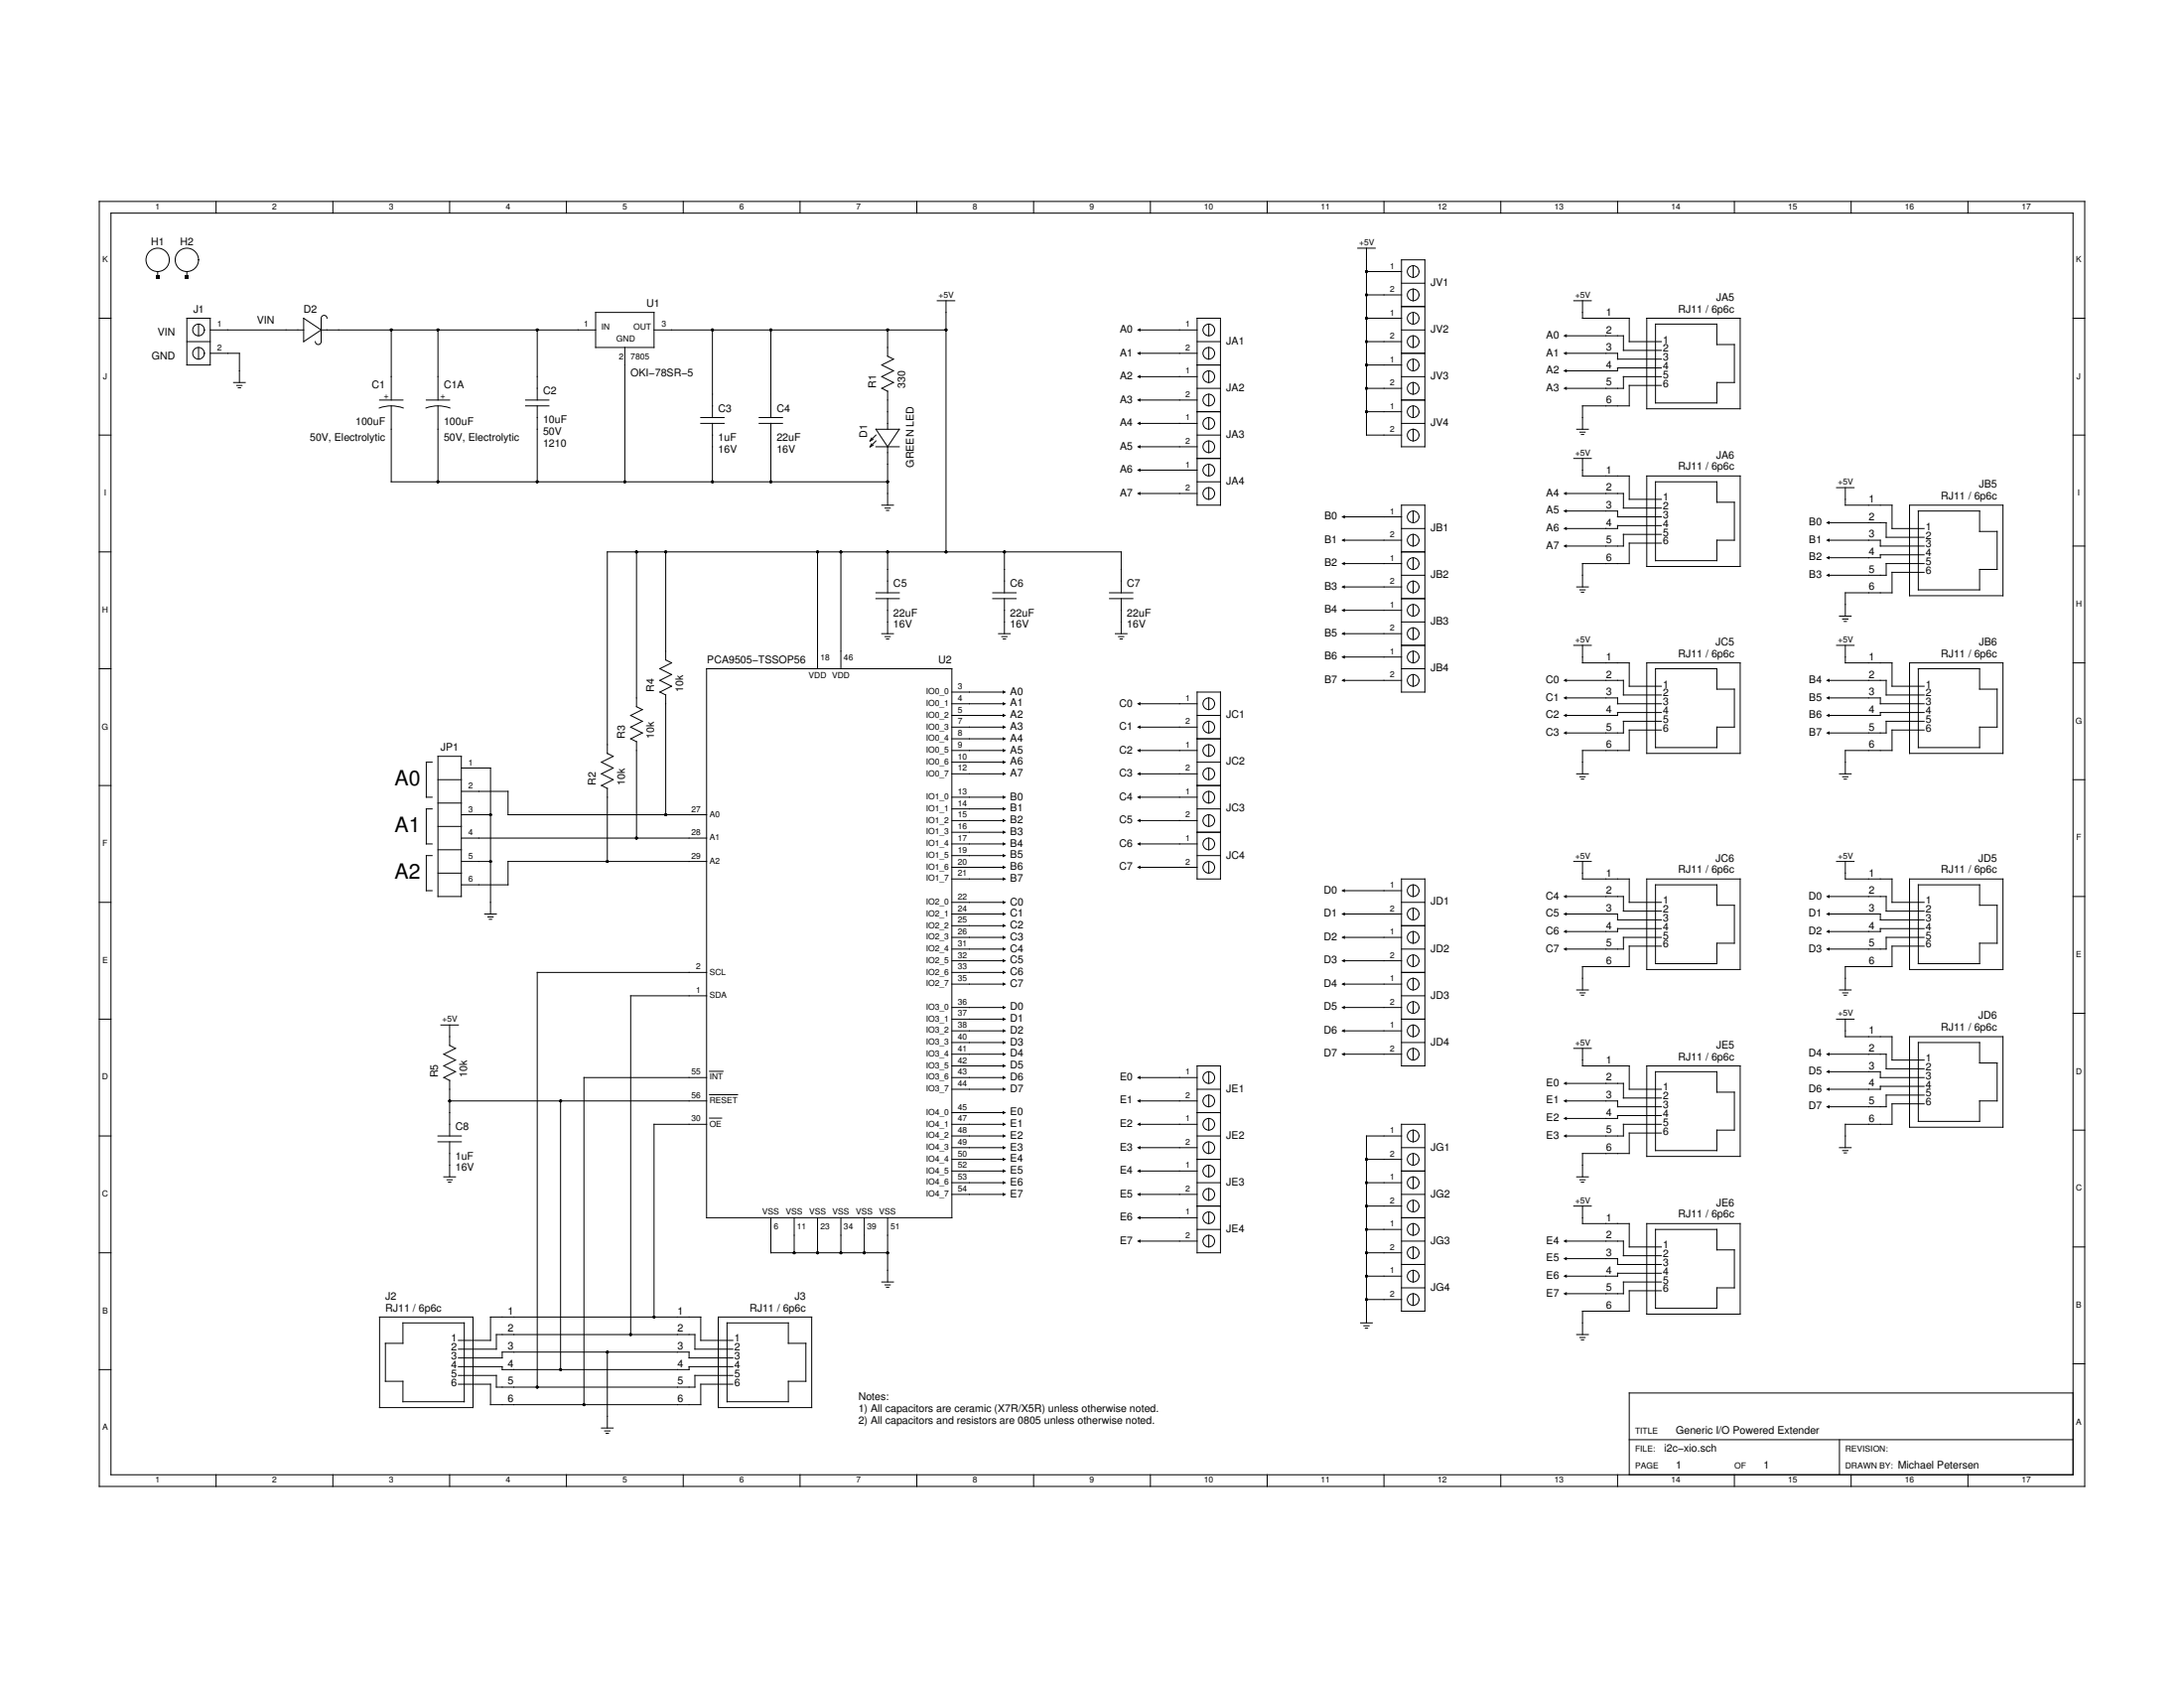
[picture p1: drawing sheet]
<svg xmlns="http://www.w3.org/2000/svg" width="279mm" height="216mm" viewBox="0 0 279 216" stroke-linecap="round" stroke-linejoin="round" font-family="sans-serif">
<g fill="none" stroke="#000" stroke-width=".13">
<path d="M12.7 25.8h254v164.3h-254zM14.2 27.3h251v161.3h-251zM20.2 34.7v.8M23.9 34.7v.8M27.6 25.8v1.5M42.6 25.8v1.5M57.5 25.8v1.5M72.5 25.8v1.5M76.2 40h7.5v4.4h-7.5zM87.4 25.8v1.5M102.3 25.8v1.5M117.3 25.8v1.5"/>
<path d="M119.9 38.5h2.2M121 38.5v32.1M132.2 25.8v1.5M147.2 25.8v1.5M162.1 25.8v1.5M173.7 31.7h2.2M174.8 31.7v23.9h4.5M174.8 34.7h4.5M174.8 37.7h4.5M177.1 25.8v1.5M179.3 33.2h3v23.9h-3zM179.3 39.2h3"/>
<path d="M179.3 36.2h3M180.8 34v1.5M180.8 37v1.5M180.8 40v1.5M192 25.8v1.5M201.3 38.5h2.3M202.5 38.5v2.2h5.9v3h4.1M206.9 25.8v1.5M221.9 25.8v1.5M236.8 25.8v1.5M251.8 25.8v1.5M12.7 55.6h1.5"/>
<path d="M12.7 40.7h1.5M23.9 40.7h3v6h-3zM23.9 43.7h3M25.4 41.5v1.4M25.4 44.4v1.5M26.9 42.2h11.9M26.9 45.2h3.7v3.7M29.9 48.9h1.5M30.3 49.3h.7M30.5 49.6h.3M38.8 40.7l2.3 1.5-2.3 1.5zM41.1 42.2h35.1"/>
<path d="M41.8 40.7a.37 .37 0 0 0-.3-.4 .37 .37 0 0 0-.4 .4v3a.37 .37 0 0 1-.4 .4 .37 .37 0 0 1-.4-.4M48.5 52.2a4.5 4.5 0 0 1 3.1 0M48.6 51.2h2.9M50.1 51.9v9.7h63.5M50.1 42.2v9M54.5 52.2a4.5 4.5 0 0 1 3.1 0M54.5 51.2h3M56 42.2v9M56 51.9v9.7M67.2 51.2h3M67.2 51.9h3M68.7 42.2v9"/>
<path d="M68.7 51.9v9.7M79.9 44.4v17.2M83.7 42.2h37.3M89.6 53.4h3M89.6 54.2h3M91.1 42.2v11.2M91.1 54.2v7.4M97.1 53.4h3M97.1 54.2h3M98.6 42.2v11.2M98.6 54.2v7.4M111.5 56.8l-.2 .3"/>
<path d="M111.5 56l-.2 .4M111.7 57l-.4 .1M111.7 56.2l-.4 .2M112.1 54.9h2.9l-1.4 2.2zM112.1 57.1h2.9M112.1 55.6l-.8 .8M112.1 56.4l-.8 .7M113.6 42.2v3.4l.7 .3-1.5 .8 1.5 .7-1.5 .8 1.5 .7-1.5 .8 .8 .3v4.9M113.6 57.1v7.5M145.7 42.2h7.4M145.7 45.2h7.4M145.7 51.2h7.4"/>
<path d="M145.7 57.1h7.4M145.7 54.2h7.4M145.7 48.2h7.4M153.1 55.6h3M153.1 40.7h3v23.9h-3zM153.1 46.7h3M153.1 43.7h3M153.1 52.7h3M153.1 49.7h3M153.1 58.6h3M154.6 41.5v1.4M154.6 44.4v1.5"/>
<path d="M154.6 47.4v1.5M154.6 50.4v1.5M154.6 53.4v1.5M154.6 56.4v1.5M154.6 59.4v1.5M174.8 40.7h4.5M174.8 46.7h4.5M174.8 43.7h4.5M174.8 52.7h4.5M174.8 49.7h4.5M179.3 42.2h3M179.3 45.2h3"/>
<path d="M179.3 51.2h3M179.3 54.2h3M179.3 48.2h3M180.8 42.9v1.5M180.8 45.9v1.5M180.8 48.9v1.5M180.8 51.9v1.5M180.8 54.9v1.5M200.2 45.2h6.7v.7h5.6M200.2 42.9h7.5v1.9h4.8M201.3 58.6h2.3M201.7 54.9h1.5"/>
<path d="M202.1 55.3h.7M202.3 55.6h.3M202.5 58.6v2.3h5.9v3h4.1M210.7 40.7h11.9v11.6h-11.9zM211.8 41.5h7.8v2.6h2.3v4.8h-2.3v2.6h-7.8zM212.5 49.3h-4.1v2.6h-5.9v3M212.5 47.1h-5.6v.3h-6.7M212.5 48.2h-4.8v1.5h-7.5M265.2 55.6h1.5M265.2 40.7h1.5M12.7 70.6h1.5M81.4 70.6v19.8l.8 .4-1.5 .7 1.5 .8-1.5 .7 1.5 .7-1.5 .8 .7 .4v12.3"/>
<path d="M85.2 70.6v13.8l.7 .4-1.5 .7 1.5 .8-1.5 .7 1.5 .8-1.5 .7 .8 .4M104.6 70.6v14.9M107.6 70.6v14.9M112.1 76.6h2.9M112.1 75.8h2.9M112.8 64.6h1.5M113.2 65h.7M113.4 65.3h.3M113.6 70.6v5.2M113.6 76.6v4.4M127 76.6h3M127 75.8h3"/>
<path d="M128.5 70.6v5.2M128.5 76.6v4.4M141.9 76.6h3M141.9 75.8h3M143.4 75.8v-5.2h-65.7v25.8l.7 .3-1.5 .8 1.5 .7-1.5 .8 1.5 .7-1.5 .8 .8 .3v9.4M143.4 76.6v4.4M145.7 60.1h7.4M145.7 63.1h7.4M153.1 61.6h3M154.6 62.4v1.5M171.8 72.1h7.5M171.8 75.1h7.5"/>
<path d="M171.8 78.1h7.5M171.8 66.1h7.5M171.8 69.1h7.5M179.3 70.6h3M179.3 64.6h3v23.9h-3zM179.3 76.6h3M179.3 73.6h3M179.3 79.6h3M179.3 67.6h3M180.8 65.4v1.5M180.8 68.3v1.5M180.8 71.3v1.5"/>
<path d="M180.8 74.3v1.5M180.8 77.3v1.5M200.2 65.4h6.7v.7h5.6M200.2 63.1h7.5v1.9h4.8M201.7 75.1h1.5M202.1 75.4h.7M202.3 75.7h.3M210.7 60.9h11.9v11.6h-11.9zM211.8 61.6h7.8v2.6h2.3v4.9h-2.3v2.6h-7.8zM212.5 69.5h-4.1v2.6h-5.9v3M212.5 68.3h-4.8v1.5h-7.5M212.5 67.2h-5.6v.4h-6.7"/>
<path d="M233.8 69.1h6.8v.7h5.6M233.8 66.9h7.5v1.8h4.9M235 62.4h2.2M235.3 78.8h1.5M235.7 79.2h.7M235.9 79.5h.3M236.1 62.4v2.2h5.9v3h4.2M244.3 64.6h11.9v11.6h-11.9zM245.4 65.4h7.9v2.6h2.2v4.8h-2.2v2.6h-7.9zM246.2 72.1h-4.9v1.5h-7.5M246.2 71h-5.6v.3h-6.8M246.2 73.2h-4.2v2.6h-5.9v3"/>
<path d="M265.2 69.8h1.5M12.7 85.5h1.5M55.3 97.5h-.8v4.5h.8M56 99.7h3M56 96.7h3v18h-3zM59 98.2h3.8v18.7M85.2 88.9v15.3M90.4 85.5h31.4v70.3h-31.4zM112.8 81h1.5M113.2 81.4h.7M113.4 81.7h.3M121.8 88.5h6.7"/>
<path d="M121.8 96h6.7M121.8 99h6.7M121.8 94.5h6.7M121.8 97.5h6.7M121.8 90h6.7M121.8 93h6.7M121.8 91.5h6.7M127.7 81h1.5M128.2 81.4h.6M128.3 81.7h.3M142.7 81h1.5M143.1 81.4h.7"/>
<path d="M143.3 81.7h.3M145.7 96h7.4M145.7 99h7.4M145.7 90h7.4M145.7 93h7.4M153.1 88.5h3v23.9h-3zM153.1 94.5h3M153.1 97.5h3M153.1 91.5h3M154.6 89.3v1.5M154.6 92.3v1.4M154.6 95.2v1.5"/>
<path d="M154.6 98.2v1.5M171.8 81h7.5M171.8 84h7.5M171.8 87h7.5M179.3 85.5h3M179.3 82.5h3M180.8 80.3v1.5M180.8 83.3v1.5M180.8 86.3v1.5M200.2 89.3h6.7v.7h5.6M200.2 87h7.5v1.9h4.8M201.3 82.5h2.3"/>
<path d="M201.7 99h1.5M202.1 99.4h.7M202.3 99.7h.3M202.5 82.5v2.3h5.9v3h4.1M210.7 84.8h11.9v11.6h-11.9zM211.8 85.5h7.8v2.6h2.3v4.9h-2.3v2.6h-7.8zM212.5 93.4h-4.1v2.6h-5.9v3M212.5 91.1h-5.6v.4h-6.7M212.5 92.3h-4.8v1.4h-7.5M233.8 87h7.5v1.9h4.9M233.8 89.3h6.8v.7h5.6M235 82.5h2.2"/>
<path d="M235.3 99h1.5M235.7 99.4h.7M235.9 99.7h.3M236.1 82.5v2.3h5.9v3h4.2M244.3 84.8h11.9v11.6h-11.9zM245.4 85.5h7.9v2.6h2.2v4.9h-2.2v2.6h-7.9zM246.2 93.4h-4.2v2.6h-5.9v3M246.2 91.1h-5.6v.4h-6.8M246.2 92.3h-4.9v1.4h-7.5M265.2 84.8h1.5M265.2 99.7h1.5M12.7 100.5h1.5"/>
<path d="M12.7 115.4h1.5M55.3 103.5h-.8v4.4h.8M55.3 109.4h-.8v4.5h.8M56 105.7h3M56 102.7h3M56 108.7h3M56 111.7h3M59 104.2h3.8M59 101.2h6v3h25.4M59 107.2h31.4M59 110.2h3.8M62 116.9h1.5"/>
<path d="M62.4 117.3h.7M62.6 117.6h.3M90.4 110.2h-25.4v3h-6M121.8 115.4h6.7M121.8 107.9h6.7M121.8 110.9h6.7M121.8 112.4h6.7M121.8 106.4h6.7M121.8 109.4h6.7M121.8 102h6.7M121.8 105h6.7M121.8 103.5h6.7"/>
<path d="M121.8 119.9h6.7M121.8 118.4h6.7M121.8 116.9h6.7M145.7 107.9h7.4M145.7 110.9h7.4M145.7 102h7.4M145.7 105h7.4M153.1 100.5h3M153.1 106.4h3M153.1 109.4h3M153.1 103.5h3M154.6 101.2v1.5"/>
<path d="M154.6 104.2v1.5M154.6 107.2v1.5M154.6 110.2v1.5M171.8 119.9h7.5M171.8 113.9h7.5M171.8 116.9h7.5M179.3 115.4h3M179.3 112.4h3v23.9h-3zM179.3 118.4h3M180.8 113.2v1.5M180.8 116.2v1.5M180.8 119.1v1.5"/>
<path d="M200.2 114.7h7.5v1.8h4.8M200.2 116.9h6.7v.8h5.6M201.3 110.2h2.3M202.5 110.2v2.2h5.9v3h4.1M210.7 112.4h11.9v11.6h-11.9zM211.8 113.2h7.8v2.6h2.3v4.8h-2.3v2.7h-7.8zM212.5 118.8h-5.6v.3h-6.7M212.5 119.9h-4.8v1.5h-7.5M233.8 114.7h7.5v1.8h4.9M233.8 116.9h6.8v.8h5.6M235 110.2h2.2M236.1 110.2v2.2h5.9v3h4.2"/>
<path d="M244.3 112.4h11.9v11.6h-11.9zM245.4 113.2h7.9v2.6h2.2v4.8h-2.2v2.7h-7.9zM246.2 119.9h-4.9v1.5h-7.5M246.2 118.8h-5.6v.3h-6.8M265.2 114.7h1.5M12.7 130.4h1.5M56.4 131.1h2.2M57.5 131.1v2.6l.8 .4-1.5 .7 1.5 .8-1.5 .7 1.5 .8-1.5 .7 .7 .4M57.5 138.2v7.1M90.4 124.4h-21.7v53M90.4 127.4h-9.7v43.3M90.4 137.8h-15.7v41.9"/>
<path d="M90.8 137h1.7M121.8 130.4h6.7M121.8 131.8h6.7M121.8 134.8h6.7M121.8 136.3h6.7M121.8 133.3h6.7M121.8 125.9h6.7M121.8 128.9h6.7M121.8 124.4h6.7M121.8 122.9h6.7M121.8 121.4h6.7M121.8 137.8h6.7"/>
<path d="M121.8 139.3h6.7M145.7 137.8h7.4M153.1 136.3h3v23.9h-3zM153.1 139.3h3M154.6 137.1v1.5M171.8 131.8h7.5M171.8 134.8h7.5M171.8 125.9h7.5M171.8 128.9h7.5M171.8 122.9h7.5M179.3 130.4h3M179.3 133.3h3"/>
<path d="M179.3 124.4h3M179.3 127.4h3M179.3 121.4h3M180.8 122.1v1.5M180.8 125.1v1.5M180.8 128.1v1.5M180.8 131.1v1.5M180.8 134.1v1.5M200.2 138.6h7.5v1.8h4.8M201.3 134.1h2.3M201.7 126.6h1.5M202.1 127h.7"/>
<path d="M202.3 127.3h.3M202.5 134.1v2.2h5.9v3h4.1M210.7 136.3h11.9v11.6h-11.9zM211.8 137.1h7.8v2.6h2.3v4.8h-2.3v2.7h-7.8zM212.5 121h-4.1v2.6h-5.9v3M233.8 134.8h7.5v1.9h4.9M233.8 137.1h6.8v.7h5.6M235 130.4h2.2M235.3 126.6h1.5M235.7 127h.7M235.9 127.3h.3M236.1 130.4v2.2h5.9v3h4.2"/>
<path d="M244.3 132.6h11.9v11.6h-11.9zM245.4 133.3h7.9v2.7h2.2v4.8h-2.2v2.6h-7.9zM246.2 138.9h-5.6v.4h-6.8M246.2 121h-4.2v2.6h-5.9v3M265.2 129.6h1.5M12.7 145.3h1.5M56 145.3h3M56 146h3M56.8 150.5h1.5M57.2 150.9h.7M57.4 151.2h.3M57.5 146v4.5"/>
<path d="M57.5 140.8h32.9M71.7 140.8v34.4M90.4 143.8h-6.7v24.7M90.8 143h1.5M90.8 140h3.6M98.6 155.8v4.4h15M101.6 155.8v4.4M104.6 155.8v4.4M107.6 155.8v4.4M110.6 155.8v4.4M113.6 155.8v8.2M121.8 145.3h6.7"/>
<path d="M121.8 149.8h6.7M121.8 152.8h6.7M121.8 148.3h6.7M121.8 151.3h6.7M121.8 143.8h6.7M121.8 146.8h6.7M121.8 142.3h6.7M145.7 155.8h7.4M145.7 158.7h7.4M145.7 149.8h7.4M145.7 152.8h7.4M145.7 143.8h7.4"/>
<path d="M145.7 146.8h7.4M145.7 140.8h7.4M153.1 145.3h3M153.1 154.3h3M153.1 157.2h3M153.1 148.3h3M153.1 151.3h3M153.1 142.3h3M154.6 140.1v1.5M154.6 143.1v1.4M154.6 146v1.5M154.6 149v1.5"/>
<path d="M154.6 152v1.5M154.6 155v1.5M154.6 158v1.5M174.8 154.3h4.5M174.8 157.2h4.5M174.8 148.3h4.5M174.8 151.3h4.5M179.3 145.3h-4.5v23.9M179.3 143.8h3v23.9h-3zM179.3 155.8h3M179.3 158.7h3M179.3 149.8h3"/>
<path d="M179.3 152.8h3M179.3 146.8h3M180.8 144.5v1.5M180.8 147.5v1.5M180.8 150.5v1.5M180.8 153.5v1.5M180.8 156.5v1.5M180.8 159.5v1.5M200.2 140.8h6.7v.8h5.6M200.2 158.7h7.5v1.9h4.8M201.3 154.3h2.3M201.7 150.5h1.5"/>
<path d="M202.1 150.9h.7M202.3 151.2h.3M202.5 154.3v2.2h5.9v3h4.1M210.7 156.5h11.9v11.6h-11.9zM211.8 157.2h7.8v2.7h2.3v4.8h-2.3v2.6h-7.8zM212.5 144.9h-4.1v2.6h-5.9v3M212.5 143.8h-4.8v1.5h-7.5M212.5 142.7h-5.6v.4h-6.7M235.3 146.8h1.5M235.7 147.2h.7M235.9 147.5h.3M246.2 141.2h-4.2v2.6h-5.9v3"/>
<path d="M246.2 140.1h-4.9v1.5h-7.5M265.2 144.5h1.5M265.2 159.5h1.5M12.7 160.2h1.5M12.7 175.2h1.5M48.6 168.5h11.9v11.5h-11.9zM51.5 169.2h7.9v10.1h-7.9v-2.6h-2.2v-4.9h2.2zM58.6 174.8h5.6v.4h24v-.4h5.6M58.6 171.4h4.2v-2.9h26.8v2.9h4.2M58.6 177h4.2v2.7h26.8v-2.7h4.2M58.6 172.6h4.9v-1.9h25.4v1.9h4.9M58.6 173.7h5.6v-.8h24v.8h5.6"/>
<path d="M58.6 175.9h4.9v1.5h25.4v-1.5h4.9M77.7 172.9v9.7M91.9 168.5h11.9v11.5h-11.9zM93 169.2h7.9v2.6h2.2v4.9h-2.2v2.6h-7.9zM112.8 164h1.5M113.2 164.3h.7M113.4 164.6h.3M174.1 169.2h1.5M174.5 169.6h.6M174.7 169.9h.3M174.8 160.2h4.5M174.8 163.2h4.5"/>
<path d="M174.8 166.2h4.5M179.3 164.7h3M179.3 161.7h3M180.8 162.5v1.5M180.8 165.5v1.5M200.2 161h6.7v.7h5.6M201.7 170.7h1.5M202.1 171.1h.7M202.3 171.4h.3M212.5 165.1h-4.1v2.6h-5.9v3M212.5 162.9h-5.6v.3h-6.7M212.5 164h-4.8v1.5h-7.5"/>
<path d="M265.2 178.2h-56.8v10.4M265.2 174.4h1.5M27.6 188.6v1.5M42.6 188.6v1.5M57.5 188.6v1.5M72.5 188.6v1.5M76.9 182.6h1.5M77.4 183h.6M77.5 183.3h.3M87.4 188.6v1.5M102.3 188.6v1.5M117.3 188.6v1.5"/>
<path d="M132.2 188.6v1.5M147.2 188.6v1.5M162.1 188.6v1.5M177.1 188.6v1.5M192 188.6v1.5M206.9 188.6v1.5M208.4 184.1h56.8M221.9 188.6v1.5M235.3 184.1v4.5M236.8 188.6v1.5M251.8 188.6v1.5"/>
<circle cx="20.2" cy="33.2" r="1.49"/>
<circle cx="23.9" cy="33.2" r="1.49"/>
<circle cx="180.8" cy="37.7" r=".75"/>
<circle cx="180.8" cy="34.7" r=".75"/>
<circle cx="25.4" cy="45.2" r=".75"/>
<circle cx="25.4" cy="42.2" r=".75"/>
<circle cx="154.6" cy="45.2" r=".75"/>
<circle cx="154.6" cy="57.1" r=".75"/>
<circle cx="154.6" cy="54.2" r=".75"/>
<circle cx="154.6" cy="51.2" r=".75"/>
<circle cx="154.6" cy="42.2" r=".75"/>
<circle cx="154.6" cy="48.2" r=".75"/>
<circle cx="180.8" cy="55.6" r=".75"/>
<circle cx="180.8" cy="40.7" r=".75"/>
<circle cx="180.8" cy="49.7" r=".75"/>
<circle cx="180.8" cy="43.7" r=".75"/>
<circle cx="180.8" cy="46.7" r=".75"/>
<circle cx="180.8" cy="52.7" r=".75"/>
<circle cx="154.6" cy="63.1" r=".75"/>
<circle cx="154.6" cy="60.1" r=".75"/>
<circle cx="180.8" cy="69.1" r=".75"/>
<circle cx="180.8" cy="75.1" r=".75"/>
<circle cx="180.8" cy="78.1" r=".75"/>
<circle cx="180.8" cy="72.1" r=".75"/>
<circle cx="180.8" cy="66.1" r=".75"/>
<circle cx="154.6" cy="90" r=".75"/>
<circle cx="154.6" cy="99" r=".75"/>
<circle cx="154.6" cy="93" r=".75"/>
<circle cx="154.6" cy="96" r=".75"/>
<circle cx="180.8" cy="81" r=".75"/>
<circle cx="180.8" cy="84" r=".75"/>
<circle cx="180.8" cy="87" r=".75"/>
<circle cx="154.6" cy="105" r=".75"/>
<circle cx="154.6" cy="102" r=".75"/>
<circle cx="154.6" cy="107.9" r=".75"/>
<circle cx="154.6" cy="110.9" r=".75"/>
<circle cx="180.8" cy="119.9" r=".75"/>
<circle cx="180.8" cy="113.9" r=".75"/>
<circle cx="180.8" cy="116.9" r=".75"/>
<circle cx="154.6" cy="137.8" r=".75"/>
<circle cx="180.8" cy="134.8" r=".75"/>
<circle cx="180.8" cy="125.9" r=".75"/>
<circle cx="180.8" cy="122.9" r=".75"/>
<circle cx="180.8" cy="128.9" r=".75"/>
<circle cx="180.8" cy="131.8" r=".75"/>
<circle cx="154.6" cy="155.8" r=".75"/>
<circle cx="154.6" cy="158.7" r=".75"/>
<circle cx="154.6" cy="143.8" r=".75"/>
<circle cx="154.6" cy="152.8" r=".75"/>
<circle cx="154.6" cy="149.8" r=".75"/>
<circle cx="154.6" cy="146.8" r=".75"/>
<circle cx="154.6" cy="140.8" r=".75"/>
<circle cx="180.8" cy="151.3" r=".75"/>
<circle cx="180.8" cy="145.3" r=".75"/>
<circle cx="180.8" cy="154.3" r=".75"/>
<circle cx="180.8" cy="148.3" r=".75"/>
<circle cx="180.8" cy="157.2" r=".75"/>
<circle cx="180.8" cy="160.2" r=".75"/>
<circle cx="180.8" cy="163.2" r=".75"/>
<circle cx="180.8" cy="166.2" r=".75"/>
</g>
<g fill="#000">
<path d="M19.9 35.3h.5v.4h-.5zM23.7 35.3h.4v.4h-.4zM145.5 42.2l.4-.2v.4zM145.5 45.2l.4-.2v.4zM145.5 48.2l.4-.2v.4zM145.5 51.2l.4-.3v.5zM145.5 54.2l.4-.3v.5zM145.5 57.1l.4-.2v.5zM145.5 60.1l.4-.2v.5zM200 42.9l.4-.2v.5zM200 45.2l.4-.2v.4zM200 47.4l.4-.2v.5z"/>
<path d="M200 49.7l.4-.3v.5zM145.5 63.1l.4-.2v.4zM171.6 66.1l.4-.2v.4zM171.6 69.1l.4-.2v.4zM171.6 72.1l.4-.2v.4zM171.6 75.1l.4-.3v.5zM171.6 78.1l.4-.3v.5zM200 63.1l.4-.2v.4zM200 65.4l.4-.3v.5zM200 67.6l.4-.2v.4zM200 69.8l.4-.2v.5zM233.6 66.9l.5-.3v.5z"/>
<path d="M233.6 69.1l.5-.2v.4zM233.6 71.3l.5-.2v.5zM233.6 73.6l.5-.2v.4zM128.3 88.3l.4 .2-.4 .2zM128.3 89.8l.4 .2-.4 .2zM128.3 91.3l.4 .2-.4 .2zM128.3 92.8l.4 .2-.4 .2zM128.3 94.3l.4 .2-.4 .2zM128.3 95.8l.4 .2-.4 .2zM128.3 97.3l.4 .2-.4 .2zM128.3 98.8l.4 .2-.4 .2zM145.5 90l.4-.2v.4z"/>
<path d="M145.5 93l.4-.2v.4zM145.5 96l.4-.2v.4zM145.5 99l.4-.2v.4zM171.6 81l.4-.2v.5zM171.6 84l.4-.2v.5zM171.6 87l.4-.2v.4zM200 87l.4-.2v.4zM200 89.3l.4-.3v.5zM200 91.5l.4-.2v.4zM200 93.7l.4-.2v.5zM233.6 87l.5-.2v.4zM233.6 89.3l.5-.3v.5z"/>
<path d="M233.6 91.5l.5-.2v.4zM233.6 93.7l.5-.2v.5zM128.3 101.7l.4 .3-.4 .2zM128.3 103.2l.4 .3-.4 .2zM128.3 104.7l.4 .3-.4 .2zM128.3 106.2l.4 .2-.4 .3zM128.3 107.7l.4 .2-.4 .3zM128.3 109.2l.4 .2-.4 .3zM128.3 110.7l.4 .2-.4 .3zM128.3 112.2l.4 .2-.4 .2zM128.3 115.2l.4 .2-.4 .2zM128.3 116.7l.4 .2-.4 .2z"/>
<path d="M128.3 118.2l.4 .2-.4 .2zM145.5 102l.4-.3v.5zM145.5 105l.4-.3v.5zM145.5 107.9l.4-.2v.5zM145.5 110.9l.4-.2v.5zM171.6 113.9l.4-.2v.4zM171.6 116.9l.4-.2v.4zM171.6 119.9l.4-.2v.4zM200 114.7l.4-.3v.5zM200 116.9l.4-.2v.4zM200 119.1l.4-.2v.5zM233.6 114.7l.5-.3v.5z"/>
<path d="M233.6 116.9l.5-.2v.4zM233.6 119.1l.5-.2v.5zM128.3 119.7l.4 .2-.4 .2zM128.3 121.2l.4 .2-.4 .2zM128.3 122.7l.4 .2-.4 .2zM128.3 124.2l.4 .2-.4 .2zM128.3 125.6l.4 .3-.4 .2zM128.3 128.6l.4 .3-.4 .2zM128.3 130.1l.4 .3-.4 .2zM128.3 131.6l.4 .2-.4 .3zM128.3 133.1l.4 .2-.4 .3zM128.3 134.6l.4 .2-.4 .3z"/>
<path d="M128.3 136.1l.4 .2-.4 .3zM128.3 137.6l.4 .2-.4 .2zM128.3 139.1l.4 .2-.4 .2zM145.5 137.8l.4-.2v.4zM171.6 122.9l.4-.2v.4zM171.6 125.9l.4-.3v.5zM171.6 128.9l.4-.3v.5zM171.6 131.8l.4-.2v.5zM171.6 134.8l.4-.2v.5zM200 138.6l.4-.3v.5zM200 121.4l.4-.2v.4zM233.6 121.4l.5-.2v.4z"/>
<path d="M233.6 134.8l.5-.2v.5zM233.6 137.1l.5-.2v.4zM233.6 139.3l.5-.2v.4zM128.3 142.1l.4 .2-.4 .2zM128.3 143.6l.4 .2-.4 .2zM128.3 145.1l.4 .2-.4 .2zM128.3 146.6l.4 .2-.4 .2zM128.3 148.1l.4 .2-.4 .2zM128.3 149.6l.4 .2-.4 .2zM128.3 151l.4 .3-.4 .2zM128.3 152.5l.4 .3-.4 .2zM145.5 140.8l.4-.2v.4z"/>
<path d="M145.5 143.8l.4-.2v.4zM145.5 146.8l.4-.2v.4zM145.5 149.8l.4-.2v.4zM145.5 152.8l.4-.3v.5zM145.5 155.8l.4-.3v.5zM145.5 158.7l.4-.2v.5zM200 140.8l.4-.2v.4zM200 143.1l.4-.3v.5zM200 145.3l.4-.2v.4zM200 158.7l.4-.2v.5zM233.6 141.6l.5-.3v.5zM200 161l.4-.2v.4z"/>
<path d="M200 163.2l.4-.2v.4zM200 165.5l.4-.3v.5z"/>
<circle cx="174.8" cy="37.7" r=".19"/>
<circle cx="174.8" cy="34.7" r=".19"/>
<circle cx="50.1" cy="42.2" r=".19"/>
<circle cx="56" cy="42.2" r=".19"/>
<circle cx="68.7" cy="42.2" r=".19"/>
<circle cx="91.1" cy="42.2" r=".19"/>
<circle cx="98.6" cy="42.2" r=".19"/>
<circle cx="113.6" cy="42.2" r=".19"/>
<circle cx="121" cy="42.2" r=".19"/>
<circle cx="174.8" cy="49.7" r=".19"/>
<circle cx="174.8" cy="43.7" r=".19"/>
<circle cx="174.8" cy="40.7" r=".19"/>
<circle cx="174.8" cy="46.7" r=".19"/>
<circle cx="174.8" cy="52.7" r=".19"/>
<circle cx="56" cy="61.6" r=".19"/>
<circle cx="68.7" cy="61.6" r=".19"/>
<circle cx="79.9" cy="61.6" r=".19"/>
<circle cx="81.4" cy="70.6" r=".19"/>
<circle cx="85.2" cy="70.6" r=".19"/>
<circle cx="91.1" cy="61.6" r=".19"/>
<circle cx="98.6" cy="61.6" r=".19"/>
<circle cx="104.6" cy="70.6" r=".19"/>
<circle cx="107.6" cy="70.6" r=".19"/>
<circle cx="113.6" cy="61.6" r=".19"/>
<circle cx="113.6" cy="70.6" r=".19"/>
<circle cx="121" cy="70.6" r=".19"/>
<circle cx="128.5" cy="70.6" r=".19"/>
<circle cx="62.8" cy="110.2" r=".19"/>
<circle cx="62.8" cy="104.2" r=".19"/>
<circle cx="77.7" cy="110.2" r=".19"/>
<circle cx="81.4" cy="107.2" r=".19"/>
<circle cx="85.2" cy="104.2" r=".19"/>
<circle cx="57.5" cy="140.8" r=".19"/>
<circle cx="71.7" cy="140.8" r=".19"/>
<circle cx="174.8" cy="148.3" r=".19"/>
<circle cx="174.8" cy="154.3" r=".19"/>
<circle cx="174.8" cy="151.3" r=".19"/>
<circle cx="174.8" cy="157.2" r=".19"/>
<circle cx="68.7" cy="177.4" r=".19"/>
<circle cx="71.7" cy="175.2" r=".19"/>
<circle cx="74.7" cy="179.7" r=".19"/>
<circle cx="77.7" cy="172.9" r=".19"/>
<circle cx="80.7" cy="170.7" r=".19"/>
<circle cx="83.7" cy="168.5" r=".19"/>
<circle cx="101.6" cy="160.2" r=".19"/>
<circle cx="104.6" cy="160.2" r=".19"/>
<circle cx="107.6" cy="160.2" r=".19"/>
<circle cx="110.6" cy="160.2" r=".19"/>
<circle cx="113.6" cy="160.2" r=".19"/>
<circle cx="174.8" cy="160.2" r=".19"/>
<circle cx="174.8" cy="163.2" r=".19"/>
<circle cx="174.8" cy="166.2" r=".19"/>
</g>
<g font-size="2.7">
<text x="50.5" y="100.4">A0</text>
<text x="50.5" y="106.4">A1</text>
<text x="50.5" y="112.4">A2</text>
</g>
<g font-size="1.3">
<text x="19.3" y="31.3">H1</text>
<text x="23" y="31.3">H2</text>
<text x="24.7" y="40">J1</text>
<text x="32.9" y="41.5">VIN</text>
<text x="38.8" y="40">D2</text>
<text x="82.7" y="39.2">U1</text>
<text x="183" y="36.6">JV1</text>
<text x="205.5" y="40.4">1</text>
<text x="214.7" y="40">RJ11 / 6p6c</text>
<text x="219.6" y="38.5">JA5</text>
<text x="19.4" y="45.9">GND</text>
<text x="20.2" y="42.9">VIN</text>
<text x="143.3" y="42.6">A0</text>
<text x="143.3" y="45.5">A1</text>
<text x="156.9" y="44">JA1</text>
<text x="183" y="42.6">JV2</text>
<text x="197.8" y="43.3">A0</text>
<text x="197.8" y="45.5">A1</text>
<text x="197.8" y="47.8">A2</text>
<text x="205.5" y="42.6">2</text>
<text x="205.5" y="44.9">3</text>
<text x="205.5" y="47.1">4</text>
<text x="212.7" y="43.9">1</text>
<text x="212.7" y="45">2</text>
<text x="212.7" y="46.1">3</text>
<text x="212.7" y="47.2">4</text>
<text x="47.6" y="49.7">C1</text>
<text x="56.8" y="49.7">C1A</text>
<text x="69.5" y="50.4">C2</text>
<text x="80.7" y="48.2">OKI−78SR−5</text>
<text x="91.9" y="52.7">C3</text>
<text x="99.4" y="52.7">C4</text>
<text x="112.1" y="49.7" transform="rotate(-90 112.1 49.7)">R1</text>
<text x="115.8" y="49.7" transform="rotate(-90 115.8 49.7)">330</text>
<text x="143.3" y="48.5">A2</text>
<text x="143.3" y="51.5">A3</text>
<text x="156.9" y="50">JA2</text>
<text x="183" y="48.5">JV3</text>
<text x="197.8" y="50">A3</text>
<text x="205.5" y="49.3">5</text>
<text x="205.5" y="51.6">6</text>
<text x="212.7" y="48.4">5</text>
<text x="212.7" y="49.5">6</text>
<text x="39.6" y="56.4">50V, Electrolytic</text>
<text x="45.5" y="54.4">100uF</text>
<text x="56.8" y="54.4">100uF</text>
<text x="56.8" y="56.4">50V, Electrolytic</text>
<text x="69.5" y="54.2">10uF</text>
<text x="69.5" y="55.6">50V</text>
<text x="69.5" y="57.1">1210</text>
<text x="91.9" y="56.4">1uF</text>
<text x="91.9" y="57.9">16V</text>
<text x="99.4" y="56.4">22uF</text>
<text x="99.4" y="57.9">16V</text>
<text x="110.9" y="56" transform="rotate(-90 110.9 56)">D1</text>
<text x="116.9" y="59.8" transform="rotate(-90 116.9 59.8)">GREEN LED</text>
<text x="143.3" y="54.5">A4</text>
<text x="143.3" y="57.5">A5</text>
<text x="156.9" y="56">JA3</text>
<text x="183" y="54.5">JV4</text>
<text x="219.6" y="58.6">JA6</text>
<text x="143.3" y="60.5">A6</text>
<text x="143.3" y="63.5">A7</text>
<text x="156.9" y="62">JA4</text>
<text x="197.8" y="63.5">A4</text>
<text x="197.8" y="65.7">A5</text>
<text x="205.5" y="60.5">1</text>
<text x="205.5" y="62.8">2</text>
<text x="205.5" y="65">3</text>
<text x="212.7" y="64.1">1</text>
<text x="212.7" y="65.2">2</text>
<text x="214.7" y="60.1">RJ11 / 6p6c</text>
<text x="239.1" y="64.3">1</text>
<text x="248.3" y="63.9">RJ11 / 6p6c</text>
<text x="253.2" y="62.4">JB5</text>
<text x="169.4" y="66.5">B0</text>
<text x="169.4" y="69.4">B1</text>
<text x="183" y="68">JB1</text>
<text x="197.8" y="68">A6</text>
<text x="197.8" y="70.2">A7</text>
<text x="205.5" y="67.3">4</text>
<text x="205.5" y="69.5">5</text>
<text x="205.5" y="71.7">6</text>
<text x="212.7" y="66.3">3</text>
<text x="212.7" y="67.4">4</text>
<text x="212.7" y="68.5">5</text>
<text x="212.7" y="69.7">6</text>
<text x="231.4" y="67.2">B0</text>
<text x="231.4" y="69.4">B1</text>
<text x="231.4" y="71.7">B2</text>
<text x="239.1" y="66.5">2</text>
<text x="239.1" y="68.8">3</text>
<text x="239.1" y="71">4</text>
<text x="246.3" y="67.8">1</text>
<text x="246.3" y="68.9">2</text>
<text x="246.3" y="70">3</text>
<text x="246.3" y="71.1">4</text>
<text x="114.3" y="75.1">C5</text>
<text x="129.2" y="75.1">C6</text>
<text x="144.2" y="75.1">C7</text>
<text x="169.4" y="72.4">B2</text>
<text x="169.4" y="75.4">B3</text>
<text x="183" y="73.9">JB2</text>
<text x="231.4" y="73.9">B3</text>
<text x="239.1" y="73.2">5</text>
<text x="239.1" y="75.5">6</text>
<text x="246.3" y="72.3">5</text>
<text x="246.3" y="73.4">6</text>
<text x="114.3" y="78.8">22uF</text>
<text x="114.3" y="80.3">16V</text>
<text x="129.2" y="78.8">22uF</text>
<text x="129.2" y="80.3">16V</text>
<text x="144.2" y="78.8">22uF</text>
<text x="144.2" y="80.3">16V</text>
<text x="169.4" y="78.4">B4</text>
<text x="169.4" y="81.4">B5</text>
<text x="183" y="79.9">JB3</text>
<text x="219.5" y="82.5">JC5</text>
<text x="253.2" y="82.5">JB6</text>
<text x="83.7" y="88.5" transform="rotate(-90 83.7 88.5)">R4</text>
<text x="87.4" y="88.5" transform="rotate(-90 87.4 88.5)">10k</text>
<text x="90.5" y="84.8">PCA9505−TSSOP56</text>
<text x="120" y="84.8">U2</text>
<text x="129.2" y="88.9">A0</text>
<text x="169.4" y="84.4">B6</text>
<text x="169.4" y="87.4">B7</text>
<text x="183" y="85.9">JB4</text>
<text x="197.7" y="87.4">C0</text>
<text x="197.7" y="89.6">C1</text>
<text x="205.5" y="84.4">1</text>
<text x="205.5" y="86.7">2</text>
<text x="205.5" y="88.9">3</text>
<text x="212.7" y="88">1</text>
<text x="212.7" y="89.1">2</text>
<text x="214.7" y="84">RJ11 / 6p6c</text>
<text x="231.4" y="87.4">B4</text>
<text x="231.4" y="89.6">B5</text>
<text x="239.1" y="84.4">1</text>
<text x="239.1" y="86.7">2</text>
<text x="239.1" y="88.9">3</text>
<text x="246.3" y="88">1</text>
<text x="246.3" y="89.1">2</text>
<text x="248.3" y="84">RJ11 / 6p6c</text>
<text x="56.4" y="96">JP1</text>
<text x="79.9" y="94.5" transform="rotate(-90 79.9 94.5)">R3</text>
<text x="83.7" y="94.5" transform="rotate(-90 83.7 94.5)">10k</text>
<text x="129.2" y="90.4">A1</text>
<text x="129.2" y="91.9">A2</text>
<text x="129.2" y="93.4">A3</text>
<text x="129.2" y="94.8">A4</text>
<text x="143.2" y="90.4">C0</text>
<text x="143.2" y="93.4">C1</text>
<text x="156.9" y="91.9">JC1</text>
<text x="197.7" y="91.9">C2</text>
<text x="197.7" y="94.1">C3</text>
<text x="205.5" y="91.2">4</text>
<text x="205.5" y="93.4">5</text>
<text x="205.5" y="95.7">6</text>
<text x="212.7" y="90.2">3</text>
<text x="212.7" y="91.3">4</text>
<text x="212.7" y="92.4">5</text>
<text x="212.7" y="93.6">6</text>
<text x="231.4" y="91.9">B6</text>
<text x="231.4" y="94.1">B7</text>
<text x="239.1" y="91.2">4</text>
<text x="239.1" y="93.4">5</text>
<text x="239.1" y="95.7">6</text>
<text x="246.3" y="90.2">3</text>
<text x="246.3" y="91.3">4</text>
<text x="246.3" y="92.4">5</text>
<text x="246.3" y="93.6">6</text>
<text x="76.2" y="100.5" transform="rotate(-90 76.2 100.5)">R2</text>
<text x="79.9" y="100.5" transform="rotate(-90 79.9 100.5)">10k</text>
<text x="129.2" y="96.3">A5</text>
<text x="129.2" y="97.8">A6</text>
<text x="129.2" y="99.3">A7</text>
<text x="143.2" y="96.3">C2</text>
<text x="143.2" y="99.3">C3</text>
<text x="156.9" y="97.8">JC2</text>
<text x="129.2" y="102.3">B0</text>
<text x="129.2" y="103.8">B1</text>
<text x="129.2" y="105.3">B2</text>
<text x="129.2" y="106.8">B3</text>
<text x="143.2" y="102.3">C4</text>
<text x="143.2" y="105.3">C5</text>
<text x="156.9" y="103.8">JC3</text>
<text x="129.2" y="108.3">B4</text>
<text x="129.2" y="109.8">B5</text>
<text x="129.2" y="111.3">B6</text>
<text x="129.2" y="112.8">B7</text>
<text x="143.2" y="108.3">C6</text>
<text x="143.2" y="111.3">C7</text>
<text x="156.9" y="109.8">JC4</text>
<text x="205.5" y="112.1">1</text>
<text x="214.7" y="111.7">RJ11 / 6p6c</text>
<text x="219.5" y="110.2">JC6</text>
<text x="239.1" y="112.1">1</text>
<text x="248.3" y="111.7">RJ11 / 6p6c</text>
<text x="253.1" y="110.2">JD5</text>
<text x="129.2" y="115.8">C0</text>
<text x="129.2" y="117.3">C1</text>
<text x="129.2" y="118.8">C2</text>
<text x="169.4" y="114.3">D0</text>
<text x="169.4" y="117.3">D1</text>
<text x="183" y="115.8">JD1</text>
<text x="197.7" y="115">C4</text>
<text x="197.7" y="117.3">C5</text>
<text x="197.7" y="119.5">C6</text>
<text x="205.5" y="114.3">2</text>
<text x="205.5" y="116.6">3</text>
<text x="205.5" y="118.8">4</text>
<text x="212.7" y="115.6">1</text>
<text x="212.7" y="116.7">2</text>
<text x="212.7" y="117.8">3</text>
<text x="212.7" y="119">4</text>
<text x="231.4" y="115">D0</text>
<text x="231.4" y="117.3">D1</text>
<text x="231.4" y="119.5">D2</text>
<text x="239.1" y="114.3">2</text>
<text x="239.1" y="116.6">3</text>
<text x="239.1" y="118.8">4</text>
<text x="246.3" y="115.6">1</text>
<text x="246.3" y="116.7">2</text>
<text x="246.3" y="117.8">3</text>
<text x="246.3" y="119">4</text>
<text x="129.2" y="120.2">C3</text>
<text x="129.2" y="121.7">C4</text>
<text x="129.2" y="123.2">C5</text>
<text x="129.2" y="124.7">C6</text>
<text x="169.4" y="120.2">D2</text>
<text x="169.4" y="123.2">D3</text>
<text x="183" y="121.7">JD2</text>
<text x="197.7" y="121.7">C7</text>
<text x="205.5" y="121.1">5</text>
<text x="205.5" y="123.3">6</text>
<text x="212.7" y="120.1">5</text>
<text x="212.7" y="121.2">6</text>
<text x="231.4" y="121.7">D3</text>
<text x="239.1" y="121.1">5</text>
<text x="239.1" y="123.3">6</text>
<text x="246.3" y="120.1">5</text>
<text x="246.3" y="121.2">6</text>
<text x="129.2" y="126.2">C7</text>
<text x="129.2" y="129.2">D0</text>
<text x="129.2" y="130.7">D1</text>
<text x="169.4" y="126.2">D4</text>
<text x="169.4" y="129.2">D5</text>
<text x="183" y="127.7">JD3</text>
<text x="248.3" y="131.8">RJ11 / 6p6c</text>
<text x="253.1" y="130.4">JD6</text>
<text x="56" y="137.8" transform="rotate(-90 56 137.8)">R5</text>
<text x="59.8" y="137.8" transform="rotate(-90 59.8 137.8)">10k</text>
<text x="129.2" y="132.2">D2</text>
<text x="129.2" y="133.7">D3</text>
<text x="129.2" y="135.2">D4</text>
<text x="129.2" y="136.7">D5</text>
<text x="169.4" y="132.2">D6</text>
<text x="169.4" y="135.2">D7</text>
<text x="183" y="133.7">JD4</text>
<text x="205.5" y="136">1</text>
<text x="214.7" y="135.6">RJ11 / 6p6c</text>
<text x="219.6" y="134.1">JE5</text>
<text x="231.4" y="135.2">D4</text>
<text x="231.4" y="137.4">D5</text>
<text x="239.1" y="132.3">1</text>
<text x="239.1" y="134.5">2</text>
<text x="239.1" y="136.7">3</text>
<text x="246.3" y="135.8">1</text>
<text x="246.3" y="136.9">2</text>
<text x="129.2" y="138.2">D6</text>
<text x="129.2" y="139.7">D7</text>
<text x="129.2" y="142.7">E0</text>
<text x="143.3" y="138.2">E0</text>
<text x="143.3" y="141.2">E1</text>
<text x="156.9" y="139.7">JE1</text>
<text x="197.8" y="138.9">E0</text>
<text x="197.8" y="141.2">E1</text>
<text x="197.8" y="143.4">E2</text>
<text x="205.5" y="138.2">2</text>
<text x="205.5" y="140.5">3</text>
<text x="205.5" y="142.7">4</text>
<text x="212.7" y="139.5">1</text>
<text x="212.7" y="140.6">2</text>
<text x="212.7" y="141.7">3</text>
<text x="212.7" y="142.9">4</text>
<text x="212.7" y="144">5</text>
<text x="231.4" y="139.7">D6</text>
<text x="231.4" y="141.9">D7</text>
<text x="239.1" y="139">4</text>
<text x="239.1" y="141.2">5</text>
<text x="239.1" y="143.5">6</text>
<text x="246.3" y="138">3</text>
<text x="246.3" y="139.1">4</text>
<text x="246.3" y="140.3">5</text>
<text x="246.3" y="141.4">6</text>
<text x="58.3" y="144.5">C8</text>
<text x="58.3" y="148.3">1uF</text>
<text x="58.3" y="149.8">16V</text>
<text x="129.2" y="144.2">E1</text>
<text x="129.2" y="145.6">E2</text>
<text x="129.2" y="147.1">E3</text>
<text x="129.2" y="148.6">E4</text>
<text x="143.3" y="144.2">E2</text>
<text x="143.3" y="147.1">E3</text>
<text x="156.9" y="145.6">JE2</text>
<text x="183" y="147.1">JG1</text>
<text x="197.8" y="145.6">E3</text>
<text x="205.5" y="145">5</text>
<text x="205.5" y="147.2">6</text>
<text x="212.7" y="145.1">6</text>
<text x="129.2" y="150.1">E5</text>
<text x="129.2" y="151.6">E6</text>
<text x="129.2" y="153.1">E7</text>
<text x="143.3" y="150.1">E4</text>
<text x="143.3" y="153.1">E5</text>
<text x="156.9" y="151.6">JE3</text>
<text x="183" y="153.1">JG2</text>
<text x="214.7" y="155.8">RJ11 / 6p6c</text>
<text x="219.6" y="154.3">JE6</text>
<text x="143.3" y="156.1">E6</text>
<text x="143.3" y="159.1">E7</text>
<text x="156.9" y="157.6">JE4</text>
<text x="183" y="159.1">JG3</text>
<text x="197.8" y="159.1">E4</text>
<text x="197.8" y="161.3">E5</text>
<text x="205.5" y="156.2">1</text>
<text x="205.5" y="158.4">2</text>
<text x="205.5" y="160.6">3</text>
<text x="212.7" y="159.7">1</text>
<text x="212.7" y="160.8">2</text>
<text x="212.7" y="161.9">3</text>
<text x="49.3" y="166.2">J2</text>
<text x="49.3" y="167.7">RJ11 / 6p6c</text>
<text x="95.9" y="167.7">RJ11 / 6p6c</text>
<text x="101.7" y="166.2">J3</text>
<text x="183" y="165.1">JG4</text>
<text x="197.8" y="163.6">E6</text>
<text x="197.8" y="165.8">E7</text>
<text x="205.5" y="162.9">4</text>
<text x="205.5" y="165.1">5</text>
<text x="205.5" y="167.4">6</text>
<text x="212.7" y="163">4</text>
<text x="212.7" y="164.2">5</text>
<text x="212.7" y="165.3">6</text>
<text x="57.7" y="171.6">1</text>
<text x="57.7" y="172.7">2</text>
<text x="57.7" y="173.9">3</text>
<text x="65" y="168.1">1</text>
<text x="65" y="170.4">2</text>
<text x="65" y="172.6">3</text>
<text x="86.7" y="168.1">1</text>
<text x="86.7" y="170.4">2</text>
<text x="86.7" y="172.6">3</text>
<text x="93.9" y="171.6">1</text>
<text x="93.9" y="172.7">2</text>
<text x="93.9" y="173.9">3</text>
<text x="57.7" y="175">4</text>
<text x="57.7" y="176.1">5</text>
<text x="57.7" y="177.2">6</text>
<text x="65" y="174.8">4</text>
<text x="65" y="177.1">5</text>
<text x="65" y="179.3">6</text>
<text x="86.7" y="174.8">4</text>
<text x="86.7" y="177.1">5</text>
<text x="86.7" y="179.3">6</text>
<text x="93.9" y="175">4</text>
<text x="93.9" y="176.1">5</text>
<text x="93.9" y="177.2">6</text>
<text x="109.8" y="179.1">Notes:</text>
<text x="109.8" y="180.6">1) All capacitors are ceramic (X7R/X5R) unless otherwise noted.</text>
<text x="109.8" y="182.1">2) All capacitors and resistors are 0805 unless otherwise noted.</text>
<text x="212.9" y="185.6">i2c−xio.sch</text>
<text x="214.4" y="183.4">Generic I/O Powered Extender</text>
<text x="214.4" y="187.9">1</text>
<text x="225.6" y="187.9">1</text>
<text x="242.8" y="187.9">Michael Petersen</text>
</g>
<g font-size="1.1">
<text x="19.9" y="26.8">1</text>
<text x="34.8" y="26.8">2</text>
<text x="49.8" y="26.8">3</text>
<text x="64.7" y="26.8">4</text>
<text x="79.6" y="26.8">5</text>
<text x="94.6" y="26.8">6</text>
<text x="109.5" y="26.8">7</text>
<text x="124.5" y="26.8">8</text>
<text x="139.4" y="26.8">9</text>
<text x="154" y="26.8">10</text>
<text x="169" y="26.8">11</text>
<text x="183.9" y="26.8">12</text>
<text x="198.9" y="26.8">13</text>
<text x="213.8" y="26.8">14</text>
<text x="228.7" y="26.8">15</text>
<text x="243.7" y="26.8">16</text>
<text x="258.6" y="26.8">17</text>
<text x="13.1" y="33.5">K</text>
<text x="173.9" y="31.4">+5V</text>
<text x="177.8" y="34.4">1</text>
<text x="265.6" y="33.5">K</text>
<text x="27.8" y="41.8">1</text>
<text x="74.7" y="41.8">1</text>
<text x="84.6" y="41.8">3</text>
<text x="120.1" y="38.1">+5V</text>
<text x="151.7" y="41.8">1</text>
<text x="177.8" y="37.3">2</text>
<text x="177.8" y="40.3">1</text>
<text x="201.5" y="38.1">+5V</text>
<text x="27.8" y="44.8">2</text>
<text x="76.9" y="42.2">IN</text>
<text x="78.9" y="43.7">GND</text>
<text x="79.2" y="45.9">2</text>
<text x="80.7" y="45.9">7805</text>
<text x="81" y="42.2">OUT</text>
<text x="151.7" y="47.8">1</text>
<text x="151.7" y="44.8">2</text>
<text x="177.8" y="43.3">2</text>
<text x="177.8" y="46.3">1</text>
<text x="13.2" y="48.5">J</text>
<text x="49.7" y="51" transform="rotate(-90 49.7 51)">+</text>
<text x="56.4" y="50.4" transform="rotate(90 56.4 50.4)">+</text>
<text x="151.7" y="50.8">2</text>
<text x="151.7" y="53.8">1</text>
<text x="177.8" y="49.3">2</text>
<text x="177.8" y="52.3">1</text>
<text x="265.7" y="48.5">J</text>
<text x="151.7" y="56.8">2</text>
<text x="151.7" y="59.8">1</text>
<text x="177.8" y="55.3">2</text>
<text x="201.5" y="58.3">+5V</text>
<text x="13.3" y="63.4">I</text>
<text x="151.7" y="62.7">2</text>
<text x="177.8" y="65.7">1</text>
<text x="235.1" y="62">+5V</text>
<text x="265.8" y="63.4">I</text>
<text x="177.8" y="71.7">1</text>
<text x="177.8" y="68.7">2</text>
<text x="177.8" y="74.7">2</text>
<text x="177.8" y="77.7">1</text>
<text x="265.6" y="77.6">H</text>
<text x="13.1" y="78.3">H</text>
<text x="177.8" y="80.7">2</text>
<text x="177.8" y="83.7">1</text>
<text x="201.5" y="82.2">+5V</text>
<text x="235.1" y="82.2">+5V</text>
<text x="103.4" y="86.7">VDD VDD</text>
<text x="105" y="84.4">18</text>
<text x="107.9" y="84.4">46</text>
<text x="118.5" y="88.8">IO0_0</text>
<text x="122.5" y="88.1">3</text>
<text x="122.5" y="89.6">4</text>
<text x="151.7" y="89.6">1</text>
<text x="177.8" y="86.7">2</text>
<text x="13" y="93.3">G</text>
<text x="118.5" y="90.3">IO0_1</text>
<text x="118.5" y="91.8">IO0_2</text>
<text x="118.5" y="93.3">IO0_3</text>
<text x="118.5" y="94.8">IO0_4</text>
<text x="122.5" y="91.1">5</text>
<text x="122.5" y="92.6">7</text>
<text x="122.5" y="94.1">8</text>
<text x="122.5" y="95.6">9</text>
<text x="151.7" y="95.6">1</text>
<text x="151.7" y="92.6">2</text>
<text x="265.5" y="92.5">G</text>
<text x="59.9" y="97.9">1</text>
<text x="59.9" y="100.8">2</text>
<text x="118.5" y="96.3">IO0_5</text>
<text x="118.5" y="97.8">IO0_6</text>
<text x="118.5" y="99.3">IO0_7</text>
<text x="122.5" y="97.1">10</text>
<text x="122.5" y="98.6">12</text>
<text x="122.5" y="101.6">13</text>
<text x="151.7" y="101.6">1</text>
<text x="151.7" y="98.6">2</text>
<text x="59.9" y="103.8">3</text>
<text x="59.9" y="106.8">4</text>
<text x="88.4" y="103.8">27</text>
<text x="88.4" y="106.8">28</text>
<text x="90.8" y="104.5">A0</text>
<text x="90.8" y="107.5">A1</text>
<text x="118.5" y="102.3">IO1_0</text>
<text x="118.5" y="103.7">IO1_1</text>
<text x="118.5" y="105.2">IO1_2</text>
<text x="118.5" y="106.7">IO1_3</text>
<text x="122.5" y="103.1">14</text>
<text x="122.5" y="104.6">15</text>
<text x="122.5" y="106.1">16</text>
<text x="122.5" y="107.6">17</text>
<text x="151.7" y="107.6">1</text>
<text x="151.7" y="104.6">2</text>
<text x="265.6" y="107.5">F</text>
<text x="13.1" y="108.2">F</text>
<text x="59.9" y="109.8">5</text>
<text x="59.9" y="112.8">6</text>
<text x="88.4" y="109.8">29</text>
<text x="90.8" y="110.5">A2</text>
<text x="118.5" y="108.2">IO1_4</text>
<text x="118.5" y="109.7">IO1_5</text>
<text x="118.5" y="111.2">IO1_6</text>
<text x="118.5" y="112.7">IO1_7</text>
<text x="122.5" y="109.1">19</text>
<text x="122.5" y="110.6">20</text>
<text x="122.5" y="112.1">21</text>
<text x="151.7" y="110.6">2</text>
<text x="177.8" y="113.5">1</text>
<text x="201.5" y="109.8">+5V</text>
<text x="235.1" y="109.8">+5V</text>
<text x="118.5" y="115.7">IO2_0</text>
<text x="118.5" y="117.2">IO2_1</text>
<text x="118.5" y="118.7">IO2_2</text>
<text x="122.5" y="115">22</text>
<text x="122.5" y="116.5">24</text>
<text x="122.5" y="118">25</text>
<text x="122.5" y="119.5">26</text>
<text x="177.8" y="119.5">1</text>
<text x="177.8" y="116.5">2</text>
<text x="13.1" y="123.2">E</text>
<text x="89" y="124">2</text>
<text x="90.8" y="124.7">SCL</text>
<text x="118.5" y="120.2">IO2_3</text>
<text x="118.5" y="121.7">IO2_4</text>
<text x="118.5" y="123.2">IO2_5</text>
<text x="118.5" y="124.7">IO2_6</text>
<text x="122.5" y="121">31</text>
<text x="122.5" y="122.5">32</text>
<text x="122.5" y="124">33</text>
<text x="122.5" y="125.5">35</text>
<text x="177.8" y="125.5">1</text>
<text x="177.8" y="122.5">2</text>
<text x="265.6" y="122.4">E</text>
<text x="56.6" y="130.7">+5V</text>
<text x="89" y="127">1</text>
<text x="90.8" y="127.7">SDA</text>
<text x="118.5" y="126.2">IO2_7</text>
<text x="118.5" y="129.1">IO3_0</text>
<text x="118.5" y="130.6">IO3_1</text>
<text x="122.5" y="128.5">36</text>
<text x="122.5" y="130">37</text>
<text x="122.5" y="131.5">38</text>
<text x="177.8" y="131.5">1</text>
<text x="177.8" y="128.5">2</text>
<text x="235.1" y="130">+5V</text>
<text x="88.4" y="137.5">55</text>
<text x="118.5" y="132.1">IO3_2</text>
<text x="118.5" y="133.6">IO3_3</text>
<text x="118.5" y="135.1">IO3_4</text>
<text x="118.5" y="136.6">IO3_5</text>
<text x="122.5" y="133">40</text>
<text x="122.5" y="134.5">41</text>
<text x="122.5" y="136">42</text>
<text x="122.5" y="137.5">43</text>
<text x="151.7" y="137.5">1</text>
<text x="177.8" y="134.5">2</text>
<text x="201.5" y="133.7">+5V</text>
<text x="265.6" y="137.4">D</text>
<text x="13.1" y="138.1">D</text>
<text x="88.4" y="143.4">30</text>
<text x="88.4" y="140.4">56</text>
<text x="90.8" y="141.1">RESET</text>
<text x="90.8" y="138.1">INT</text>
<text x="118.5" y="138.1">IO3_6</text>
<text x="118.5" y="139.6">IO3_7</text>
<text x="118.5" y="142.6">IO4_0</text>
<text x="122.5" y="138.9">44</text>
<text x="122.5" y="141.9">45</text>
<text x="122.5" y="143.4">47</text>
<text x="151.7" y="143.4">1</text>
<text x="151.7" y="140.4">2</text>
<text x="90.8" y="144.1">OE</text>
<text x="118.5" y="144.1">IO4_1</text>
<text x="118.5" y="145.6">IO4_2</text>
<text x="118.5" y="147.1">IO4_3</text>
<text x="118.5" y="148.6">IO4_4</text>
<text x="122.5" y="144.9">48</text>
<text x="122.5" y="146.4">49</text>
<text x="122.5" y="147.9">50</text>
<text x="122.5" y="149.4">52</text>
<text x="151.7" y="149.4">1</text>
<text x="151.7" y="146.4">2</text>
<text x="177.8" y="144.9">1</text>
<text x="177.8" y="147.9">2</text>
<text x="13.1" y="153.1">C</text>
<text x="97.5" y="155.4">VSS</text>
<text x="100.5" y="155.4">VSS</text>
<text x="103.5" y="155.4">VSS</text>
<text x="106.5" y="155.4">VSS</text>
<text x="109.5" y="155.4">VSS</text>
<text x="112.5" y="155.4">VSS</text>
<text x="118.5" y="150.1">IO4_5</text>
<text x="118.5" y="151.6">IO4_6</text>
<text x="118.5" y="153.1">IO4_7</text>
<text x="122.5" y="150.9">53</text>
<text x="122.5" y="152.4">54</text>
<text x="151.7" y="155.4">1</text>
<text x="151.7" y="152.4">2</text>
<text x="177.8" y="150.9">1</text>
<text x="177.8" y="153.9">2</text>
<text x="201.5" y="153.9">+5V</text>
<text x="265.6" y="152.3">C</text>
<text x="99" y="157.2">6</text>
<text x="102" y="157.2">11</text>
<text x="105" y="157.2">23</text>
<text x="107.9" y="157.2">34</text>
<text x="110.9" y="157.2">39</text>
<text x="113.9" y="157.2">51</text>
<text x="151.7" y="158.4">2</text>
<text x="177.8" y="156.9">1</text>
<text x="177.8" y="159.9">2</text>
<text x="13.1" y="168">B</text>
<text x="177.8" y="162.9">1</text>
<text x="177.8" y="165.8">2</text>
<text x="265.6" y="167.2">B</text>
<text x="13.1" y="182.9">A</text>
<text x="209.2" y="185.6">FILE:</text>
<text x="209.2" y="183.4">TITLE</text>
<text x="236.1" y="185.6">REVISION:</text>
<text x="265.6" y="182.2">A</text>
<text x="19.9" y="189.6">1</text>
<text x="34.8" y="189.6">2</text>
<text x="49.8" y="189.6">3</text>
<text x="64.7" y="189.6">4</text>
<text x="79.6" y="189.6">5</text>
<text x="94.6" y="189.6">6</text>
<text x="109.5" y="189.6">7</text>
<text x="124.5" y="189.6">8</text>
<text x="139.4" y="189.6">9</text>
<text x="154" y="189.6">10</text>
<text x="169" y="189.6">11</text>
<text x="183.9" y="189.6">12</text>
<text x="198.9" y="189.6">13</text>
<text x="209.2" y="187.9">PAGE</text>
<text x="213.8" y="189.6">14</text>
<text x="221.9" y="187.9">OF</text>
<text x="228.7" y="189.6">15</text>
<text x="236.1" y="187.9">DRAWN BY:</text>
<text x="243.7" y="189.6">16</text>
<text x="258.6" y="189.6">17</text>
</g>
</svg>
